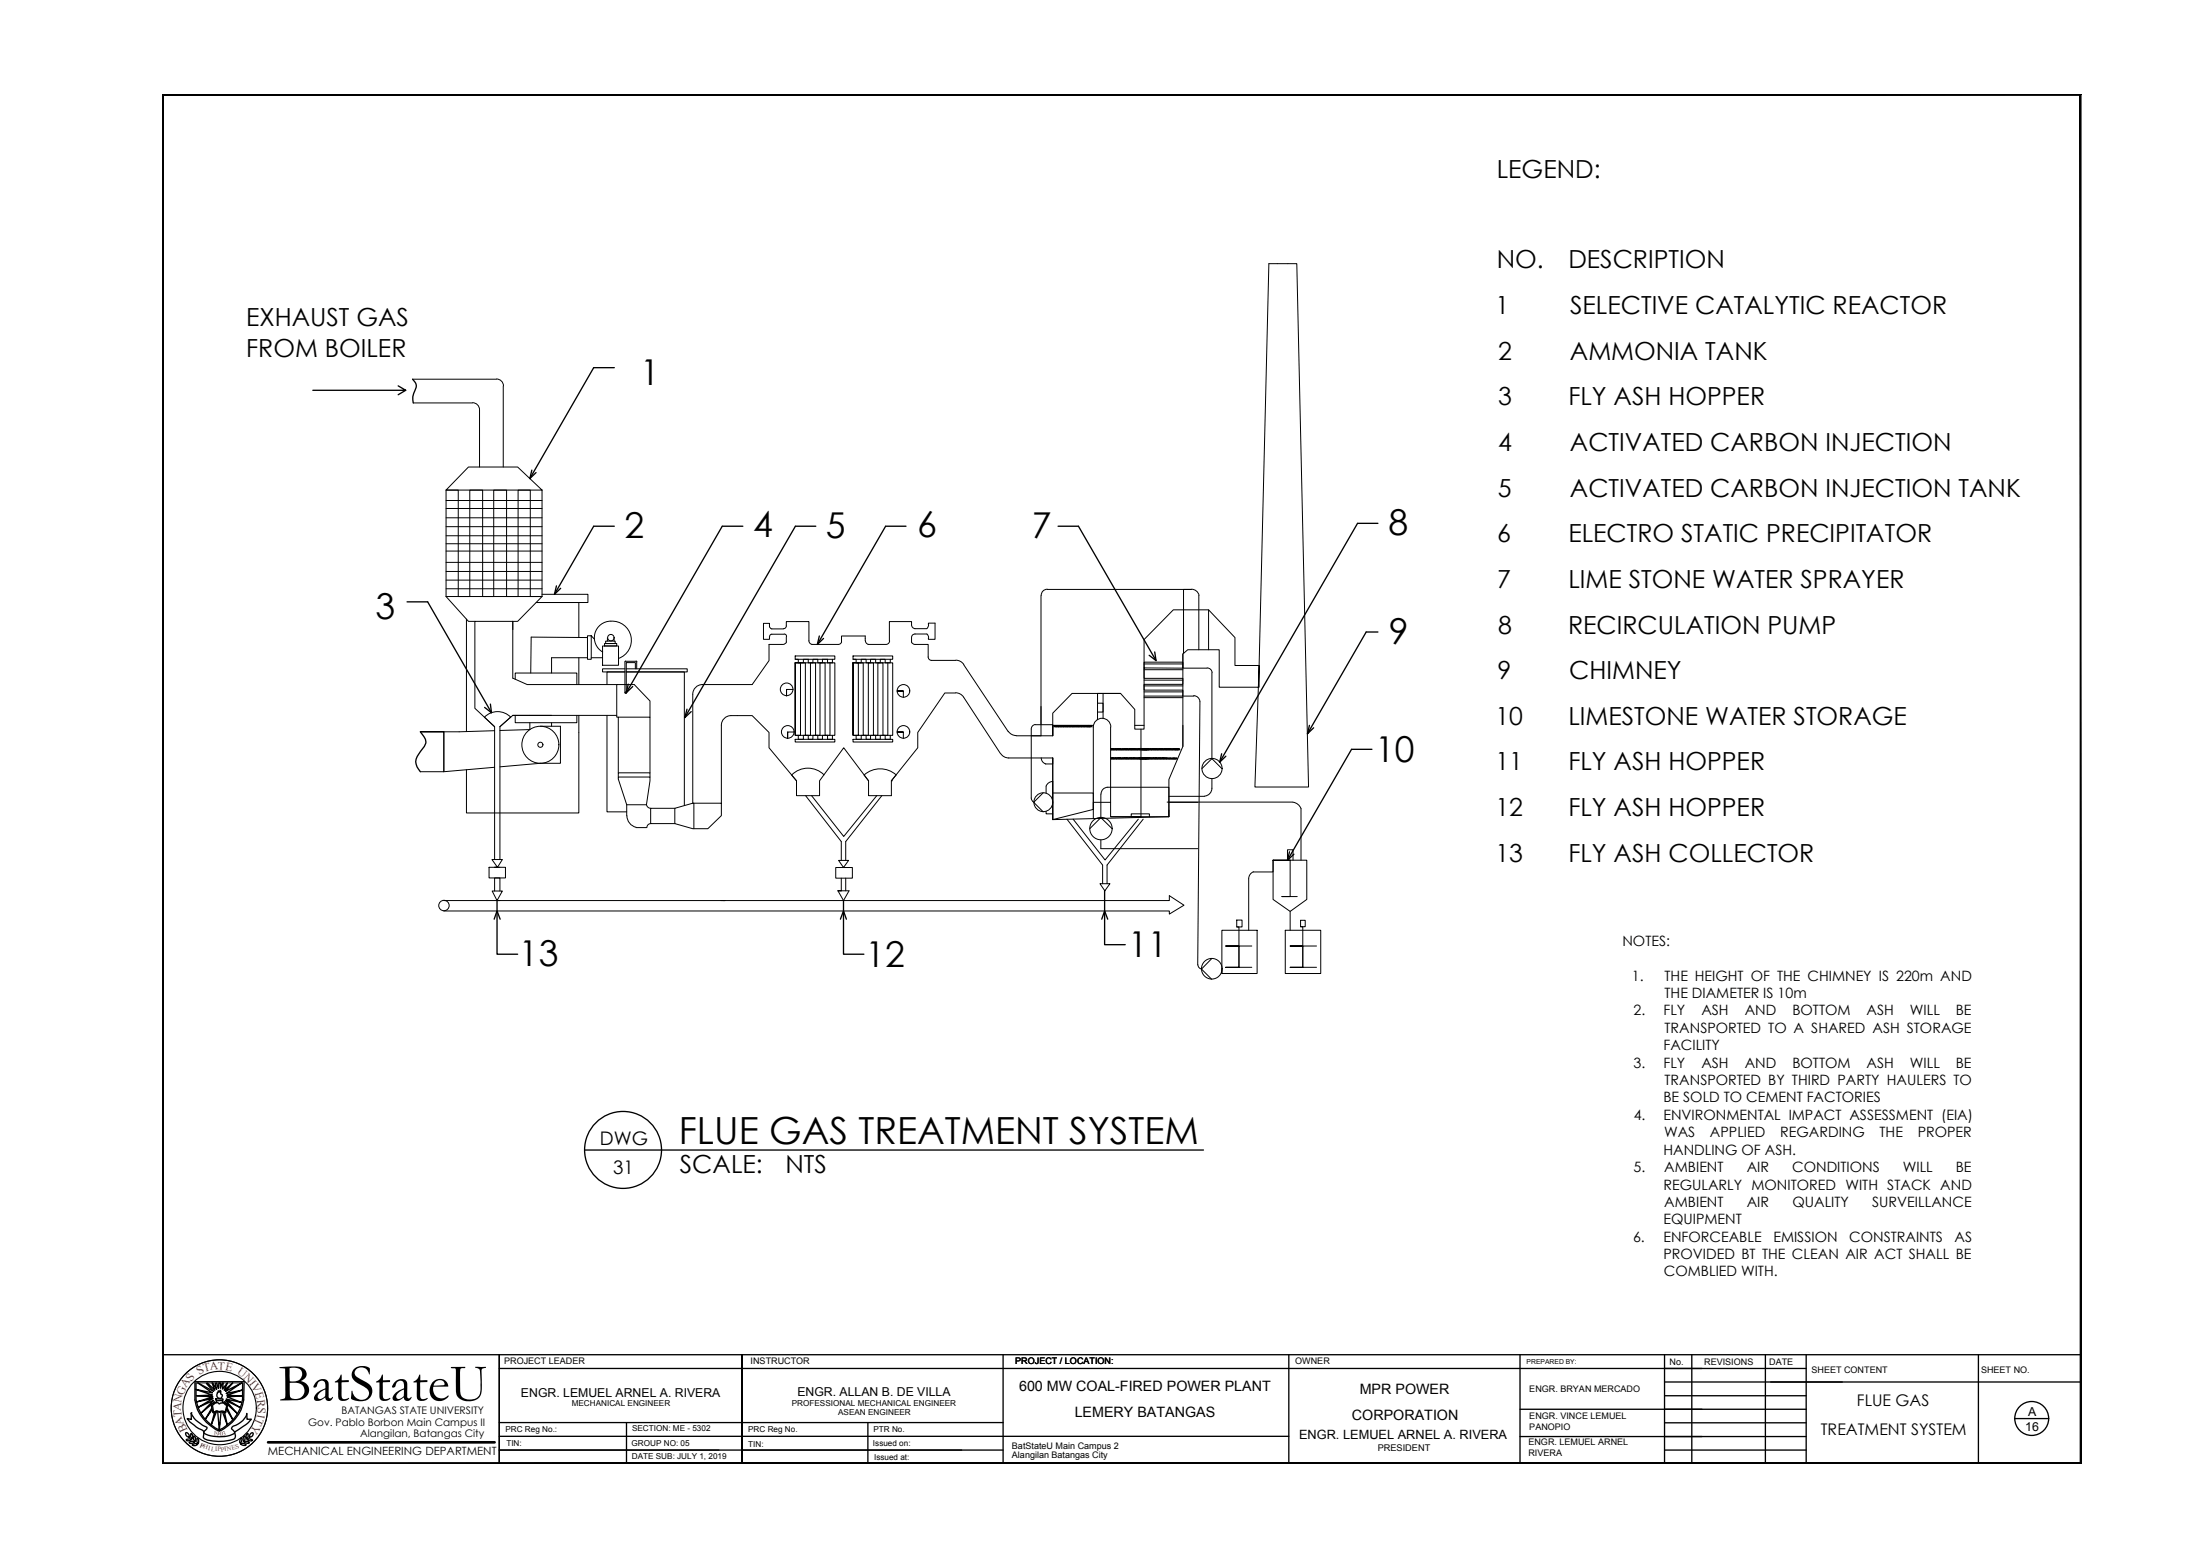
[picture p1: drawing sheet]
<svg xmlns="http://www.w3.org/2000/svg" width="420mm" height="297mm" viewBox="0 0 420 297" stroke-linecap="round" stroke-linejoin="round" font-family="sans-serif">
<!-- layer: WALL -->
<path d="M31 279.4h366.4l-.1-.2zM31.2 279.2h366.1l-366.3 .2zM31 18v261.4l.2-.2zM31 18l.2 .2v261zM31 18l.2 .2 366.2-.2zM31.2 18.2l366.2-.2-.1 .2zM397.4 18l-.1 .2 .1 261.2zM397.3 18.2l.1 261.2-.1-.2z" fill="#000" stroke="#000" stroke-width=".19"/>
<!-- layer: SHEET -->
<g fill="none" stroke="#000" stroke-width=".25">
<path d="M31 258.6h366.4M95.3 258.6v20.8M191.6 258.6v20.8M246.1 258.6v20.8M290.3 258.6v20.8M317.9 258.6v20.8M323.1 258.6v20.8M337.2 258.6v20.8M344.9 258.6v20.8M377.8 258.6v20.8M95.3 261.2h249.6M95.3 276.8h96.3"/>
<path d="M95.3 274.2h150.8M95.3 271.6h96.3M141.7 279.4v-20.8v20.8M165.7 271.6v7.8M290.3 274.2h54.6M290.3 269h54.6M317.9 266.4h27M317.9 263.8h79.5M317.9 276.8h27M317.9 271.6h27M384.7 270.8h6.5"/>
<circle cx="388" cy="270.8" r="3.2"/>
</g>
<!-- layer: 0 -->
<g fill="none" stroke="#000" stroke-width=".25">
<path d="M78.8 72.4a1.54 1.54 0 0 1 .5 2.1 3.1 3.1 0 0 0-.4 2.4M113.4 70.2l-12.2 21.2M259.3 99.9l-26.4 45.6M81.7 114.9l12.2 21.2M113.4 100.5l-7.5 13M137.9 100.5l-18.3 31.7M151.9 100.5l-21.1 36.5M169.1 100.5l-13 22.5M206 100.5l14.8 25.6M80.3 139.7a3.5 3.5 0 0 1 1 2.1l-.3 .7-.7 .9a2.52 2.52 0 0 0-.4 3.5l.4 .4M260.9 120.7l-11.2 19.4M258.1 143l-12.2 21.2"/>
<path d="M36.1 274.3h.1v-.1a.61 .61 0 0 0-.7-.7l-.1 .3a.74 .74 0 0 0 .7 .6M36.1 275.3l.7-.2 .3 .2-.2 .2a.52 .52 0 0 1-.8-.1zM36.5 269.8v1.2l-.7-.2M36.6 269.7a3.8 3.8 0 0 0 2 2.3l.9 .5a.65 .65 0 0 1-.5 .7l-.1 .3a6.3 6.3 0 0 0 5.9 .1v-.3l-.5-.5v-.4a4.6 4.6 0 0 0 2.8-2.4v-.2l.1 1.1 .7 .1a12.5 12.5 0 0 1-3.1 2.4l.2 .7a.64 .64 0 0 1-.7 .7l-1 .2a7 7 0 0 1-4.4-.5l-.1-.2a1 1 0 0 0 .1-1.1 1 1 0 0 0-1-.5l-1.6-1.3-.6-.6h.2M36.6 274.8l-.5 .2h-.4l-.1-.1a.79 .79 0 0 1 .9-.1M36.6 269.7h-.1M36.7 274.6a.72 .72 0 0 1-.2-1 .63 .63 0 0 1 .2 1.1M37.2 263.7v3.6a7.8 7.8 0 0 0 4.7 5.9 7.8 7.8 0 0 0 4.6-5.9l.1-3.6M37.2 275.1a.58 .58 0 0 0-.2-.9v.6l.3 .3M37.4 264a8.8 8.8 0 0 0 1 5.9 7.7 7.7 0 0 0 3.7 3.1M37.7 275.7a.54 .54 0 0 1-.4 .3 .54 .54 0 0 1-.5-.2l.6-.3 .3 .3M37.9 275.5v-.2a.52 .52 0 0 0-.2-.7 .75 .75 0 0 0 .2 .9"/>
<path d="M40.4 268.8l-1.2 2.1 1.3-1.7M40.6 268.2l.5-.4a.6 .6 0 0 1 .8 .2 .91 .91 0 0 1 1.3 .2h.1v.1l-.3 1.3a1.37 1.37 0 0 0-1.3-.1l-.4-.2-.3 .3-.2-.1zM41.2 267v.3a1.4 1.4 0 0 0 1.4 0v-.3h-1.4M41.3 269.5l-.9 2.5 .6-2.3M41.3 267.6v.2l-1 .2 .4 1.6a.41 .41 0 0 0 .6-.1l.7 .1a.78 .78 0 0 1 .9 .1h.2l.4-1.5-.1-.2-.2 .1-.7-.4M41.3 267.3v.4M41.7 265.5l.3 .3 .1-.4v.6l.3 .2 .1 .2-.2 .3a.58 .58 0 0 1-.8 0 .58 .58 0 0 1 .2-.9zM41.8 271.6h.2M41.8 271.7h.2M41.8 272h.2M41.8 271.9h.2M42.2 269.5l-.3 3.5-.3-3.4"/>
<path d="M42.5 267.3v.5M42.5 269.6l.9 2.4-.5-2.3M42.8 267.5l2.6 2.4-2.3-2.6 2.8 1.4-2.7-1.6 3 .7-2.8-1.1 2.9-.2-3-.1 3-1.1-3.1 .7 3-2-3.1 1.6 1.4-1.6-1.7 1.4 .6-1.4-.9 1.2 .1-1.2h-.1l-.4 1v-1h-.3l-.1 1-.3-1-.3 .1 .3 1.1-.8-1.2h-.1l.5 1.4-1.4-1.4-.2 .1 1.4 1.5-3-1.6 2.8 1.9-3.3-.7 3.3 1.1-3.1 .1 3.2 .3-3.2 .9 3.2-.6-2.9 1.7 3-1.4-2.4 2.5 2.6-2.2M43.4 268.7l1.1 2.3-1.3-2M45.9 275.5a.79 .79 0 0 0 .2-1l-.3 .5 .1 .5M46 275.6l.5 .3h.4l.1-.1a.79 .79 0 0 0-1-.1M46.3 264a8.8 8.8 0 0 1-.9 5.9 8.3 8.3 0 0 1-3.7 3.1M46.5 275.1a.83 .83 0 0 0 .3-1l-.3 .4v.6M46.7 275.2h.7l.2 .2a.63 .63 0 0 1-1-.1zM47.2 273.7l.1-.1a.72 .72 0 0 1-.2 1l-.1-.5zM47.2 274.8l.2 .2a.63 .63 0 0 0 .8 0 .79 .79 0 0 0-1-.2M47.7 274.3l-.1-.1a.61 .61 0 0 1 .7-.7l.1 .3a.74 .74 0 0 1-.8 .6"/>
</g>
<!-- layer: stair -->
<g fill="none" stroke="#000" stroke-width=".19">
<path d="M37.2 263.7h9.4M37.4 264h8.9"/>
<circle cx="41.9" cy="268.8" r="9.2"/>
</g>
<g fill="none" stroke="#000" stroke-width=".21">
<circle cx="41.9" cy="268.8" r="9.2"/>
<circle cx="41.9" cy="268.8" r="7"/>
</g>
<!-- layer: texts -->
<path d="M51.2 275.3h43.3" fill="none" stroke="#000" stroke-width=".51"/>
<!-- layer: .1 -->
<path d="M141.7 258.6v20.8M119.6 271.6v7.8" fill="none" stroke="#000" stroke-width=".25"/>
<!-- layer: 0 -->
<g fill="none" stroke="#000" stroke-width=".19">
<path d="M78.8 72.4h16M78.9 76.9h11.3M90.2 76.9a1.33 1.33 0 0 1 1.4 1.3M91.6 78.2v11M94.8 72.3a1.33 1.33 0 0 1 1.4 1.4M96.1 73.7v15.5M85.2 98.8h18.3M85.2 97.1h18.3M85.2 95.5h18.3M89.5 89.2h9.4l4.6 4.4h-18.3zM103.5 93.6v20.3h-2.2v-20.3h-2.4v20.3h-2.2v-20.3h-2.4v20.3h-2.1v-20.3h-2.5v20.3h-2.2v-20.3h-2.3v20.3M85.2 113.9l4.3 4.7h1.2"/>
<path d="M85.2 113.9h18.3l-4.6 4.7h-1M85.2 112.4h18.3M85.2 110.7h18.3M85.2 109.1h18.3M85.2 107.4h18.3M85.2 105.2h18.3M85.2 103.8h18.3M85.2 102.3h18.3M85.2 100.5h18.3M89.1 118.2v21.5M97.9 118.6v10.9l2.8 1.2h17.1M97.9 118.6h-7.2v16.6l3.8 3.5"/>
<path d="M103.5 113.5h8.8v1.5h-9.9h8.1v6.6M116.7 118.6a3.2 3.2 0 0 0-3.1 2.3 3.2 3.2 0 0 0 1.5 3.6M116.7 118.6a3.7 3.7 0 0 1 3.8 2.9 3.7 3.7 0 0 1-2.4 4.2M147 119.5v-.5h-1.2v3h1.2v-.5M147 119.5l.2 .5 .2 .1M174.1 119.3v-.6h-4.2v3.6a.61 .61 0 0 1-.6 .7M174.1 119.3a.74 .74 0 0 0 .7 .7M177.3 119.3v-.3h1.3v3h-1.3a.95 .95 0 0 0-.3-1M177.3 119.2l-.3 .8M198.8 113.7v26.8h-1.9M200 112.5h27.5h-1.5v12.2M200 112.5a1.16 1.16 0 0 0-1.1 1.2"/>
<path d="M227.5 112.5a1.5 1.5 0 0 1 1.5 1.1M229 113.7v10.3M230.8 116.4v7.6M84.8 139.7h-4.5h4.5v7.6h-4.5M84.8 139.7v7.6l9.7-.8M94.5 138.7v25.4M94.5 139.5l-9.7 .2M95.5 138.7v25.4M97.5 136.9l-2 1.8M97.5 136.9a3.5 3.5 0 0 0-5 0l2 1.8M98.4 136.6v1.4h11.8v-1.4M98.4 129.7v-1.2h11.8v2.2"/>
<path d="M101.2 138v1.3l-5.7 .1M103.2 138.6h3.8v7.1h-3.8l-7.7 .7M105.3 138v.6M110.5 136.6v18.6h-21.4v-8.3M110.5 125.6v5.1M112.2 121.4h.7v4.5h-.7zM112.2 125.6h-6.9v2.9M112.2 121.7l-10.8-.1v6.9M112.9 125.6h2.2M112.9 121.4l.6 .6M115.1 123.3h3v3.7h-3zM115.5 122.9h2.3v.4h-2.3z"/>
<path d="M115.7 122.4h1.8v.5h-1.8zM115.9 136.6v18.4h3.8M116 121.8v.6M117.3 121.8v.6M117.8 136.6h-19.9l-2.4 2.1M118.1 136.9h-.3v-6.2h3.3l3 3.1v3.1M119.4 127.7h-4.3v.6h4.3h-3.5v2.4M119.4 126.4v5.8M119.5 126.2h2M119.5 126.2l-.1 .1M119.6 127.7h11.6v.6h-11.6h11.1v25.5M119.7 126.5h1.5"/>
<path d="M119.8 126.4l-.2 .2v5.6M121.2 126.4l.1 .2v1.1M121.5 126.2l.1 .1M121.6 126.4v1.3M134.1 130.7a1.84 1.84 0 0 0-1.8 1.8v20.8h.2v4.9M147.4 121.1h2.3M147.4 120.1h2.2M147.4 121.1l-.3 .1-.1 .3M149.6 120a.53 .53 0 0 0 .6-.5v-.8h4.3v3.6a.7 .7 0 0 0 .6 .7M149.8 121a.44 .44 0 0 1 .4 .5M150.2 121.6v1M150.2 122.5l-.4 .5h-.3h-2.6v3.1l-3.2 4.6h-9.6"/>
<path d="M150.2 131.6v1.2v-1.2h1.2M150.4 139.7v1.3v-1.3h1.3M151.9 125.2h7.5v.7h-7.5zM151.9 126.5v13.9h1v-13.9h-1h7.5v13.9h-7.5zM151.9 125.9h.6v.6h.9v-.6h1v.6h.9v-.6h.9v.6h.9v-.6h.9v.6h1v-.6M152.9 126.5h.9v13.9h1v-13.9h1v13.9h.8v-13.9h1v13.9h.9v-13.9M160.7 122.5l-.3 .5h-.3h-5.1M162.9 125.2h7.6v.7h-7.6zM162.9 126.5v13.9h1v-13.9h-1h7.6v13.9h-7.6zM162.9 125.9h.6v.6h1v-.6h.9v.6h.9v-.6h.9v.6h.9v-.6h1v.6h.9v-.6M163.9 126.5h1v13.9h.9v-13.9h1v13.9h.9v-13.9h.9v13.9h1v-13.9M165.2 122.3v-.9h-4.5v1.2"/>
<path d="M165.3 122.3l.2 .6 .3 .1M165.8 123h3.5M172.5 131.9h-1.2h1.2v1.2M172.5 139.7h-1.2h1.2v1.3M174.1 122.6l.4 .4h.2M174.7 123h2.6v2.4a.66 .66 0 0 0 .6 .7M174.7 121h2.3M174.7 120h2.3M174.8 121l-.6 .4-.1 1.2M177.9 126.1l4.6-.1 .7 .2 .6 .4 8.7 13.1M182.5 132.3h-2.1l-5.1 7.5v2.9l-5.1 6.4v2.8h-2.8M182.5 132.2l1 .4 .5 .5"/>
<path d="M184 133.1l7.1 10.7M192.6 139.6l.8 .7 .7 .1M197.7 138.3h3.4v2.2v-2h7.7M197.7 138.3a.87 .87 0 0 0-.8 .9v13.1l.2 .5 .3 .3M201.2 138.8l.2-.3 .1 .3M201.4 138.8l.2-.3 .1 .3 .2-.3 .2 .3M201.6 138.8l.1-.3 .2 .3 .1-.3 .2 .3M202.1 138.8l.1-.3 .2 .3 .1-.3 .2 .3 .2-.3 .2 .3 .1-.3 .2 .3M202.2 138.8l.2-.3 .2 .3 .1-.3 .2 .3M202.9 138.8l.1-.3 .2 .3 .2-.3 .2 .3M203.4 138.8l.2-.3 .1 .3M203.6 138.8l.1-.3 .2 .3 .2-.3 .1 .3"/>
<path d="M203.8 138.8l.1-.3 .2 .3M204.1 138.8l.1-.3 .2 .3 .2-.3 .1 .3M204.3 138.8l.1-.3 .2 .3 .1-.3 .2 .3M204.8 138.8l.1-.3 .2 .3 .1-.3 .2 .3M204.9 138.8l.2-.3 .1 .3 .2-.3 .1 .3M205.5 138.8l.1-.3 .2 .3 .1-.3 .2 .3M205.6 138.8l.2-.3 .1 .3 .2-.3 .1 .3M206.1 138.8l.2-.3 .1 .3 .2-.3 .1 .3M206.3 138.8l.1-.3 .2 .3 .1-.3 .2 .3M206.8 138.8l.1-.3 .2 .3M206.9 138.8l.2-.3 .1 .3 .2-.3 .2 .3 .1-.3 .2 .3M207.1 138.8l.1-.3 .2 .3"/>
<path d="M207.4 138.8l.2-.3 .1 .3M207.8 138.8l.1-.3 .2 .3M208 138.8l.1-.3 .2 .3M208.1 138.8l.2-.3 .1 .3M208.3 138.8l.1-.3 .2 .3M209.6 132.4v1.8h1.1v1.7h-1.1M210.7 132.4h-1.1v5M212.1 138.8v17.1h11.1v-7.1l2.7-6.3v-17.7l.9-.8h6v7.2h7.7v-4.2l-.8 23.2h10.2l-2.2-99.9h-5.4l-1.8 76.7h-4.6v-5.3l-5.1-5.3h-6.7l-5.6 5.7v17.1h-1.8v-3.8l-2.7-3h-9.3l-3.6 3.7v4.4h-7M212.1 138.8a1.67 1.67 0 0 0-1.6-1.7 1.67 1.67 0 0 0-1.7 1.7v15.7l-7.7 2v-11.8M214 132.4h-3.3v4.8M216.7 138.5h1.8M217.9 139.2v16.7h-5.8"/>
<path d="M218.5 127.5v-1.1h7.4v1.2l-7.4-.1v2h7.4v1.1h-7.4v1.1h7.4v1.2h-7.4M218.5 126.7h7.4M218.5 127.8h7.4M218.5 129.8h7.4M218.5 130.9h7.4M218.5 132.1h7.4M218.5 133.2h7.4M225.9 124.8v2.8h4.6M225.9 138.5v4M225.9 132.9h2.1M228 132.8a1.21 1.21 0 0 1 1.2 1.1l-.5 50.3M230.5 127.5a.95 .95 0 0 1 1 .9v16.4"/>
<path d="M118.1 148.3h6l-.6 5.3h-3.8l-1.6-4.9zM118.1 148.3v-.8h6v.8M118.1 147.5v-10.6h6v10.6M119.7 153.6v2.1M119.7 155.7a2.26 2.26 0 0 0 1.8 2.2M121.5 158h2M123.5 153.6a.83 .83 0 0 0 .8 .7M124.3 157.2l-.5 .2-.3 .6M128.9 154.3l3.4-1h5.5v2.4l-2.6 2.5h-2.9l-3.4-1zM128.9 154.3h-4.6v2.9h4.6M151.2 148l.9 1.1M151.2 147.9a4.3 4.3 0 0 1 6.2 0"/>
<path d="M151.9 141.1h7.5v.5h-7.5zM152.5 140.4v.7h.9v-.7h1v.7h.9v-.7h.9v.7h.9v-.7h.9v.7h1v-.7M153.9 151.9l6.8 8.8v3.6M155 151.9l6.1 7.8 6.3-7.8M162.9 141.1h7.6v.5h-7.6zM163.5 140.4v.7h1v-.7h.9v.7h.9v-.7h.9v.7h.9v-.7h1v.7h.9v-.7M165 148l.9 1.1M165 147.9a4.6 4.6 0 0 1 6.1 0M165.9 149.1v2.8h1.5M165.9 149.1l-4.8-6.4-4.6 6.4v2.8h-4.4v-2.8l-5.2-6.4v-2.9l-3.2-3.2h-2.9a2.54 2.54 0 0 0-2.8 .9l-.2 1v14.8M168.4 151.9l-6.9 8.8v3.6M170.2 149.1h.1"/>
<path d="M171.1 148l-.9 1.1M191.1 143.9l.5 .5 1.1 .3h8.4M198.9 144.7a1.21 1.21 0 0 0 .8 1.1M199.2 151.3l-1.8 1.9 1.8 1.8M199.8 154.9v.5h1.3v1.1M199.8 150.1v1.3M199.8 150a1.38 1.38 0 0 1 1.3-.8v6.2M201.1 144.7v1.1h-1.4M201.1 144.7v11.8l22.1-.6M201.1 151.4h7.7v4.9M203.8 156.4l6.8 8.7v3.6M204.9 156.4l6.1 7.8 6.4-7.8"/>
<path d="M208.1 158.2l2.1-2.1 2.2 2.1M210.2 151.6v4.5M210.3 151.6a1.4 1.4 0 0 1 1.8-1.3h11.1v5.6M212.1 153.2h-3.3v1.3M212.1 142.9l.2 .3M212.1 144.6l.2 .3M212.2 143.2l.1-.3 .2 .3 .1-.3 .2 .3 .2-.3 .2 .3 .1-.3 .2 .3M212.2 144.9l.1-.3 .2 .3 .1-.3 .2 .3 .2-.3 .2 .3 .1-.3 .2 .3M212.3 143.2l.2-.3 .2 .3 .1-.3 .2 .3M212.3 144.9l.2-.3 .2 .3 .1-.3 .2 .3M213 143.2l.1-.3 .2 .3 .2-.3 .1 .3M213 144.9l.1-.3 .2 .3 .2-.3 .1 .3"/>
<path d="M213.5 143.2l.1-.3 .2 .3M213.5 144.9l.1-.3 .2 .3M213.7 143.2l.1-.3 .2 .3 .1-.3 .2 .3M213.7 144.9l.1-.3 .2 .3 .1-.3 .2 .3M213.8 143.2l.2-.3 .1 .3M213.8 144.9l.2-.3 .1 .3M214.2 143.2l.1-.3 .2 .3 .1-.3 .2 .3M214.2 144.9l.1-.3 .2 .3 .1-.3 .2 .3M214.3 143.2l.2-.3 .1 .3 .2-.3 .1 .3M214.3 144.9l.2-.3 .1 .3 .2-.3 .1 .3M214.9 143.2l.1-.3 .2 .3 .1-.3 .2 .3M214.9 144.9l.1-.3 .2 .3 .1-.3 .2 .3"/>
<path d="M215 143.2l.2-.3 .1 .3 .1-.3 .2 .3M215 144.9l.2-.3 .1 .3 .1-.3 .2 .3M215.5 143.2l.2-.3 .1 .3 .2-.3 .1 .3M215.5 144.9l.2-.3 .1 .3 .2-.3 .1 .3M215.7 143.2l.1-.3 .2 .3 .1-.3 .2 .3M215.7 144.9l.1-.3 .2 .3 .1-.3 .2 .3M216.2 143.2l.1-.3 .2 .3 .1-.3 .2 .3M216.2 144.9l.1-.3 .2 .3 .1-.3 .2 .3M216.3 143.2l.2-.3 .1 .3 .2-.3 .2 .3M216.3 144.9l.2-.3 .1 .3 .2-.3 .2 .3M216.8 143.2l.2-.3 .1 .3M216.8 144.9l.2-.3 .1 .3"/>
<path d="M217 143.2l.1-.3 .2 .3 .2-.3 .1 .3 .2-.3 .2 .3 .1-.3 .2 .3M217 144.9l.1-.3 .2 .3 .2-.3 .1 .3 .2-.3 .2 .3 .1-.3 .2 .3M217.2 143.2l.1-.3 .2 .3M217.2 144.9l.1-.3 .2 .3M217.5 143.2l.1-.3 .2 .3 .2-.3 .2 .3M217.5 144.9l.1-.3 .2 .3 .2-.3 .2 .3M217.7 144.9l.2-.3 .1 .3 .2-.3 .1 .3M217.9 144.9l.1-.3 .2 .3 .1-.3 .2 .3 .2-.3 .1 .3M217.9 155.9h-1.9v-.5h3.5v.5M218.2 143.2l.1-.3 .2 .3 .2-.3 .1 .3M218.3 156.4l-6.9 8.7v3.6M218.4 143.2l.1-.3 .2 .3 .1-.3 .2 .3"/>
<path d="M218.5 144.9l.2-.3 .1 .3M218.7 144.9l-.2-.3-.1 .3 .1-.3 .2 .3 .1-.3 .2 .3 .2-.3 .1 .3-.1-.3-.2 .3M218.7 143.2l.1-.3 .2 .3 .2-.3 .1 .3 .2-.3 .1 .3M218.8 144.9l.2-.3 .2 .3-.2-.3-.1 .3M218.9 143.2l.1-.3 .2 .3 .1-.3 .2 .3M219.2 144.9l.1-.3 .2 .3 .2-.3 .2 .3M219.4 144.9l.1-.3 .2 .3M219.5 143.2l.2-.3 .2 .3 .1-.3 .1 .3M219.7 143.2l.1-.3 .2 .3 .1-.3 .2 .3M219.7 144.9l.2-.3 .1 .3 .2-.3 .2 .3M219.9 144.9l.1-.3 .2 .3 .1-.3 .2 .3M220.2 143.2l.1-.3 .2 .3"/>
<path d="M220.4 143.2l.1-.3 .2 .3 .1-.3 .2 .3 .2-.3 .1 .3 .2-.3 .1 .3M220.4 144.9l.1-.3 .2 .3 .2-.3 .1 .3M220.5 143.2l.2-.3 .1 .3M220.6 144.9l.1-.3 .2 .3 .1-.3 .2 .3M220.9 143.2l.1-.3 .2 .3 .1-.3 .2 .3M221.1 144.9l.1-.3 .2 .3 .1-.3 .2 .3M221.2 144.9l.2-.3 .1 .3 .2-.3 .1 .3M221.5 143.2l.2-.3 .1 .3 .2-.3 .2 .3M221.7 143.2l.1-.3 .2 .3 .1-.3 .2 .3M221.7 144.9l.2-.3 .2 .3 .1-.3 .1 .3M221.9 144.9l.1-.3 .2 .3 .1-.3 .2 .3 .2-.3 .2 .3 .1-.2 .2 .2M222.2 143.2l.1-.3 .2 .3 .1-.3 .2 .3"/>
<path d="M222.3 143.2l.2-.3 .2 .3 .1-.3 .2 .3M222.4 144.9l.1-.3 .2 .3 .2-.3 .1 .3M222.9 143.2l.1-.3 .2 .3 .1-.3 .2 .3M222.9 153.1h24M223 143.2l.2-.3 .1 .3 .2-.3 .2 .3M223.1 144.9l.1-.2 .2 .2 .1-.2 .2 .2M223.2 144.9l.2-.2 .1 .2 .2-.2 .1 .2M223.2 152h6.9M223.2 154.6v1.3M223.2 153.2h5.5M223.5 143.2l.2-.3 .1 .3M223.7 143.2l.1-.3 .2 .3 .2-.3 .1 .3"/>
<path d="M223.7 144.9l.2-.2 .1 .2 .2-.2 .2 .2 .2-.2 .1 .2M223.9 143.2l.1-.3 .2 .3M223.9 144.9l.1-.2 .2 .2M224.2 143.2l.1-.3 .2 .3M224.3 144.9l.1-.2 .2 .2 .1-.2 .2 .2M224.4 143.2l.1-.3 .2 .3M224.6 143.2l.1-.3 .1 .3M224.7 143.2l.1-.3 .2 .3M224.9 143.2l.1-.3 .2 .3M225.1 143.2l.1-.3 .2 .3M229.5 146.7l2-1.9 1.9 1.9M231.5 148.6v1.9a1.5 1.5 0 0 1-1.4 1.5"/>
<path d="M246.9 153.1a1.93 1.93 0 0 1 1.6 1.3M248.5 154.4v9.8M84.8 171.9h138.5v-.9l2.8 1.8-2.8 1.7v-.6h-138.5M93.4 165.6h3.1v2h-3.1zM94.5 170.1v-2.5h1v2.5M94.9 171.9l1-1.8h-1.9l.9 1.8h.6M95 165.6l.9-1.5h-1.9l1 1.5h-.5h1M137.6 171.9h.9M159.6 165.6h3.2v2h-3.2zM160.2 164.3h1.9l-1 1.3zM160.7 167.6v2.5h-.7h2.2l-1.1 1.8-1.1-1.8M161.5 167.6v2.5"/>
<path d="M210.1 168.7h1.9l-1 1.4zM210.2 160.4v1.6h18.5M233.4 177.6h6.7v8.2h-6.7zM236.2 175.6h1v1.4h-1zM236.2 177h.4v7.7h-2.5h5M238.5 167.8v9.8M239.4 166.5h3.7v-2.3v7.5l3.3 2.3 3.2-2.3v-7.5h-6.5h3.3v7h-1.6h2.9M239.4 166.4a1.42 1.42 0 0 0-.9 1.3M245.5 177.6h6.7v8.2h-6.7zM246.4 164.2h-.5v-2h1v2M246.4 174v3.6M248.4 175.7h.9v1.2h-.9z"/>
<path d="M248.4 176.9h.4v7.8h-2.4h5M228.8 184.2a.83 .83 0 0 0 .7 .8M231.4 183l-1.9 2 1.9 1.9M233.4 185v.8M239.1 180.6h-5h2.5v4.1M251.4 180.6h-5h2.4v4.1"/>
<circle cx="116.7" cy="121.7" r=".61"/>
<circle cx="119.5" cy="132.2" r=".15"/>
<circle cx="150.2" cy="131.6" r="1.21"/>
<circle cx="150.4" cy="139.7" r="1.21"/>
<circle cx="172.5" cy="131.9" r="1.21"/>
<circle cx="172.5" cy="139.7" r="1.21"/>
<circle cx="103.2" cy="142.2" r="3.5"/>
<circle cx="103.2" cy="142.2" r=".49"/>
<circle cx="199.3" cy="153.1" r="1.8"/>
<circle cx="210.3" cy="158.2" r="2.14"/>
<circle cx="231.5" cy="146.7" r="1.93"/>
<circle cx="84.8" cy="172.9" r=".99"/>
<circle cx="231.4" cy="184.9" r="1.97"/>
</g>
<!-- layer: MAIN LINE -->
<g fill="none" stroke="#000" stroke-width=".25">
<path d="M76 73.7l1.5 .8h-17.8M77.5 74.5l-1.5 .9M113.4 70.2h3.9M101.6 89.7l-.4 1.7 1.2-1.2M259.3 99.9h3.9M77.7 114.9h4M106.3 111.8l-.4 1.7 1.2-1.2M113.4 100.5h3.9M137.9 100.5h4M151.9 100.5h3.9M169.1 100.5h3.9M202.1 100.5h3.9"/>
<path d="M93.7 134.4l.2 1.7-1.3-1.1M120 130.6l-.4 1.6 1.2-1.1M131.2 135.4l-.4 1.6 1.2-1.2M156.5 121.4l-.4 1.6 1.2-1.1M220.5 124.5l.3 1.6-1.3-1M250.1 138.5l-.4 1.6 1.2-1.2M260.9 120.7h2.3M233.3 143.9l-.4 1.6 1.2-1.1M258.1 143h3.9M94.4 175.5l.5-1.6 .6 1.6M94.9 171.9v10.3h4M160.5 175.5l.6-1.6 .5 1.6"/>
<path d="M161.1 171.9v10.3h3.9M210.4 175.5l.6-1.6 .6 1.6M211 170.1v10.2h3.9M246.3 162.6l-.4 1.6 1.2-1.1M111.6 219.5h118.2"/>
<circle cx="119" cy="219.5" r="7.3"/>
</g>
<text font-size="10.2" x="53.2" y="267.3">BatStateU</text>
<text font-size="7.1" x="129.6" y="218.4">FLUE GAS TREATMENT SYSTEM</text>
<g font-size="6.8">
<text x="122.2" y="73.4">1</text>
<text x="119.3" y="102.8">2</text>
<text x="143.8" y="102.6">4</text>
<text x="157.7" y="102.6">5</text>
<text x="175.1" y="102.5">6</text>
<text x="197.1" y="102.7">7</text>
<text x="265.1" y="102.1">8</text>
<text x="71.7" y="118.2">3</text>
<text x="265.2" y="123">9</text>
<text x="262.6" y="145.5">10</text>
<text x="99.1" y="184.4">13</text>
<text x="165.3" y="184.5">12</text>
<text x="215.4" y="182.6">11</text>
</g>
<g font-size="4.8">
<text x="285.8" y="34">LEGEND:</text>
<text x="285.8" y="51.2">NO.</text>
<text x="299.5" y="51.2">DESCRIPTION</text>
<text x="285.6" y="59.9">1</text>
<text x="299.9" y="59.9">SELECTIVE CATALYTIC REACTOR</text>
<text x="47" y="62.3">EXHAUST GAS</text>
<text x="47" y="68.1">FROM BOILER</text>
<text x="286.1" y="68.7">2</text>
<text x="299.8" y="68.7">AMMONIA TANK</text>
<text x="286.1" y="77.4">3</text>
<text x="299.5" y="77.4">FLY ASH HOPPER</text>
<text x="286.1" y="86.1">4</text>
<text x="299.8" y="86.1">ACTIVATED CARBON INJECTION</text>
<text x="286.1" y="94.8">5</text>
<text x="299.8" y="94.8">ACTIVATED CARBON INJECTION TANK</text>
<text x="285.9" y="103.5">6</text>
<text x="299.5" y="103.5">ELECTRO STATIC PRECIPITATOR</text>
<text x="285.9" y="112.2">7</text>
<text x="299.5" y="112.2">LIME STONE WATER SPRAYER</text>
<text x="286.1" y="120.9">8</text>
<text x="299.5" y="120.9">RECIRCULATION PUMP</text>
<text x="286" y="129.7">9</text>
<text x="299.7" y="129.7">CHIMNEY</text>
<text x="285.6" y="138.3">10</text>
<text x="299.5" y="138.3">LIMESTONE WATER STORAGE</text>
<text x="285.6" y="147.1">11</text>
<text x="299.5" y="147.1">FLY ASH HOPPER</text>
<text x="285.6" y="155.8">12</text>
<text x="299.5" y="155.8">FLY ASH HOPPER</text>
<text x="285.6" y="164.5">13</text>
<text x="299.5" y="164.5">FLY ASH COLLECTOR</text>
<text x="129.9" y="224">SCALE:</text>
<text x="150" y="224">NTS</text>
</g>
<g font-size="3.6">
<text x="114.6" y="218.5">DWG</text>
<text x="117.1" y="224.1">31</text>
</g>
<g font-size="3.1">
<text x="354.6" y="268.3">FLUE GAS</text>
<text x="347.7" y="273.9">TREATMENT SYSTEM</text>
</g>
<g font-size="2.7">
<text x="309.9" y="180.6">NOTES:</text>
<text x="311.7" y="187.2">1.</text>
<text x="317.9" y="187.2">THE HEIGHT OF THE CHIMNEY IS 220m AND</text>
<text x="317.9" y="190.5">THE DIAMETER IS 10m</text>
<text x="312" y="193.8">2.</text>
<text x="317.7" y="193.8">FLY</text>
<text x="317.9" y="197.1">TRANSPORTED TO A SHARED ASH STORAGE</text>
<text x="324.9" y="193.8">ASH</text>
<text x="333.2" y="193.8">AND</text>
<text x="342.3" y="193.8">BOTTOM</text>
<text x="356.5" y="193.8">ASH</text>
<text x="364.8" y="193.8">WILL</text>
<text x="373.5" y="193.8">BE</text>
<text x="312" y="203.8">3.</text>
<text x="317.7" y="200.4">FACILITY</text>
<text x="317.7" y="203.8">FLY</text>
<text x="324.9" y="203.8">ASH</text>
<text x="333.2" y="203.8">AND</text>
<text x="342.3" y="203.8">BOTTOM</text>
<text x="356.5" y="203.8">ASH</text>
<text x="364.8" y="203.8">WILL</text>
<text x="373.5" y="203.8">BE</text>
<text x="317.9" y="207.1">TRANSPORTED BY THIRD PARTY HAULERS TO</text>
<text x="312" y="213.7">4.</text>
<text x="317.7" y="210.4">BE SOLD TO CEMENT FACTORIES</text>
<text x="317.7" y="213.7">ENVIRONMENTAL IMPACT ASSESSMENT (EIA)</text>
<text x="317.7" y="220.4">HANDLING OF ASH.</text>
<text x="317.8" y="217.1">WAS</text>
<text x="326.6" y="217.1">APPLIED</text>
<text x="340" y="217.1">REGARDING</text>
<text x="359" y="217.1">THE</text>
<text x="366.2" y="217.1">PROPER</text>
<text x="312" y="223.7">5.</text>
<text x="317.7" y="227.1">REGULARLY MONITORED WITH STACK AND</text>
<text x="317.9" y="223.7">AMBIENT</text>
<text x="333.6" y="223.7">AIR</text>
<text x="342.3" y="223.7">CONDITIONS</text>
<text x="363.4" y="223.7">WILL</text>
<text x="373.5" y="223.7">BE</text>
<text x="317.7" y="233.7">EQUIPMENT</text>
<text x="317.9" y="230.4">AMBIENT</text>
<text x="333.6" y="230.4">AIR</text>
<text x="342.3" y="230.4">QUALITY</text>
<text x="357.6" y="230.4">SURVEILLANCE</text>
<text x="311.9" y="237">6.</text>
<text x="317.7" y="237">ENFORCEABLE</text>
<text x="338.7" y="237">EMISSION</text>
<text x="353.2" y="237">CONSTRAINTS</text>
<text x="373.3" y="237">AS</text>
<text x="317.7" y="240.3">PROVIDED BT THE CLEAN AIR ACT SHALL BE</text>
<text x="317.8" y="243.7">COMBLIED WITH.</text>
<text x="194.6" y="265.5">600 MW COAL-FIRED POWER PLANT</text>
<text x="259.7" y="266.1">MPR POWER</text>
<text x="205.2" y="270.5">LEMERY BATANGAS</text>
<text x="258.2" y="271.1">CORPORATION</text>
</g>
<g font-size="2.4">
<text x="248.1" y="274.8">ENGR. LEMUEL ARNEL A. RIVERA</text>
<text x="386.8" y="273.1">16</text>
<text x="387.3" y="270.3">A</text>
</g>
<g font-size="2.3" fill="#f00">
<text x="36.6" y="263.8" transform="rotate(-56 36.6 263.8)">S</text>
<text x="38.1" y="262.6" transform="rotate(-33 38.1 262.6)">S</text>
<text x="39" y="262" transform="rotate(-14 39 262)">T</text>
<text x="40.1" y="261.6" transform="rotate(-6 40.1 261.6)">A</text>
<text x="41.5" y="261.5" transform="rotate(3 41.5 261.5)">T</text>
<text x="42.9" y="261.5" transform="rotate(12 42.9 261.5)">E</text>
<text x="45.2" y="262.1" transform="rotate(37 45.2 262.1)">U</text>
<text x="46.4" y="263" transform="rotate(46 46.4 263)">N</text>
<text x="34.5" y="269.5" transform="rotate(-86 34.5 269.5)">A</text>
<text x="34.6" y="267.9" transform="rotate(-78 34.6 267.9)">N</text>
<text x="35" y="266.4" transform="rotate(-65 35 266.4)">G</text>
<text x="35.5" y="265" transform="rotate(-57 35.5 265)">A</text>
<text x="47.5" y="264.1" transform="rotate(52 47.5 264.1)">I</text>
<text x="47.9" y="264.6" transform="rotate(61 47.9 264.6)">V</text>
<text x="48.7" y="265.9" transform="rotate(74 48.7 265.9)">E</text>
<text x="49" y="267.3" transform="rotate(84 49 267.3)">R</text>
<text x="49.1" y="270" transform="rotate(100 49.1 270)">I</text>
<text x="49.2" y="268.7" transform="rotate(94 49.2 268.7)">S</text>
<text x="34.7" y="270.6" transform="rotate(-94 34.7 270.6)">T</text>
<text x="35.2" y="271.8" transform="rotate(-110 35.2 271.8)">A</text>
<text x="35.9" y="273" transform="rotate(-114 35.9 273)">B</text>
<text x="48.5" y="271.9" transform="rotate(122 48.5 271.9)">Y</text>
<text x="49" y="270.6" transform="rotate(115 49 270.6)">T</text>
</g>
<g font-size="2.3">
<text x="99.5" y="266.7">ENGR. LEMUEL ARNEL A. RIVERA</text>
<text x="152.3" y="266.5">ENGR. ALLAN B. DE VILLA</text>
</g>
<text font-size="2.2" x="51.2" y="277.7">MECHANICAL ENGINEERING DEPARTMENT</text>
<g font-size="2">
<text x="65.2" y="270">BATANGAS STATE UNIVERSITY</text>
<text x="58.9" y="272.2">Gov. Pablo Borbon Main Campus II</text>
<text x="68.8" y="274.4">Alangilan, Batangas City</text>
</g>
<text font-size="1.8" x="263.1" y="277">PRESIDENT</text>
<g font-size="1.7">
<text x="96.3" y="260.4">PROJECT LEADER</text>
<text x="143.4" y="260.5">INSTRUCTOR</text>
<text x="193.9" y="260.5">PROJECT / LOCATION:</text>
<text x="247.4" y="260.5">OWNER</text>
<text x="318.9" y="260.5">No.</text>
<text x="325.5" y="260.5">REVISIONS</text>
<text x="337.9" y="260.5">DATE</text>
<text x="346" y="262.2">SHEET CONTENT</text>
<text x="378.3" y="262.2">SHEET NO.</text>
<text x="292.1" y="265.8">ENGR. BRYAN MERCADO</text>
<text x="291.9" y="275.9">ENGR. LEMUEL ARNEL</text>
<text x="292.1" y="271">ENGR. VINCE LEMUEL</text>
<text x="292.1" y="273">PANOPIO</text>
<text x="193.3" y="276.6">BatStateU Main Campus 2</text>
<text x="193.3" y="278.3">Alangilan Batangas City</text>
<text x="291.9" y="278">RIVERA</text>
</g>
<g font-size="1.6">
<text x="109.2" y="268.4">MECHANICAL ENGINEER</text>
<text x="151.2" y="268.5">PROFESSIONAL MECHANICAL ENGINEER</text>
<text x="96.5" y="273.4">PRC Reg No.:</text>
<text x="96.7" y="276">TIN:</text>
<text x="120.6" y="276">GROUP NO: 05</text>
<text x="120.7" y="273.3">SECTION: ME - 5302</text>
<text x="142.9" y="273.4">PRC Reg No.</text>
<text x="160.1" y="270">ASEAN ENGINEER</text>
<text x="166.8" y="273.3">PTR No.</text>
<text x="120.7" y="278.6">DATE SUB: JULY 1, 2019</text>
<text x="142.9" y="276.1">TIN:</text>
<text x="166.7" y="276.1">Issued on:</text>
<text x="166.9" y="278.7">Issued at:</text>
</g>
<text font-size="1.3" x="291.6" y="260.4">PREPARED BY:</text>
<g font-size="1.3" fill="#f00">
<text x="40.7" y="274" transform="rotate(8 40.7 274)">1</text>
<text x="41.3" y="274.1">90</text>
<text x="42.6" y="274.1" transform="rotate(-11 42.6 274.1)">3</text>
<text x="38.1" y="276.1" transform="rotate(25 38.1 276.1)">P</text>
<text x="38.7" y="276.5" transform="rotate(16 38.7 276.5)">H</text>
<text x="39.7" y="276.8" transform="rotate(11 39.7 276.8)">I</text>
<text x="40.3" y="276.9" transform="rotate(9 40.3 276.9)">L</text>
<text x="41.1" y="277">IP</text>
<text x="42.2" y="277.1" transform="rotate(-7 42.2 277.1)">P</text>
<text x="42.9" y="277.1" transform="rotate(-6 42.9 277.1)">I</text>
<text x="43.4" y="277" transform="rotate(-13 43.4 277)">N</text>
<text x="44.3" y="276.8" transform="rotate(-16 44.3 276.8)">E</text>
<text x="45" y="276.6" transform="rotate(-14 45 276.6)">S</text>
</g>
</svg>
